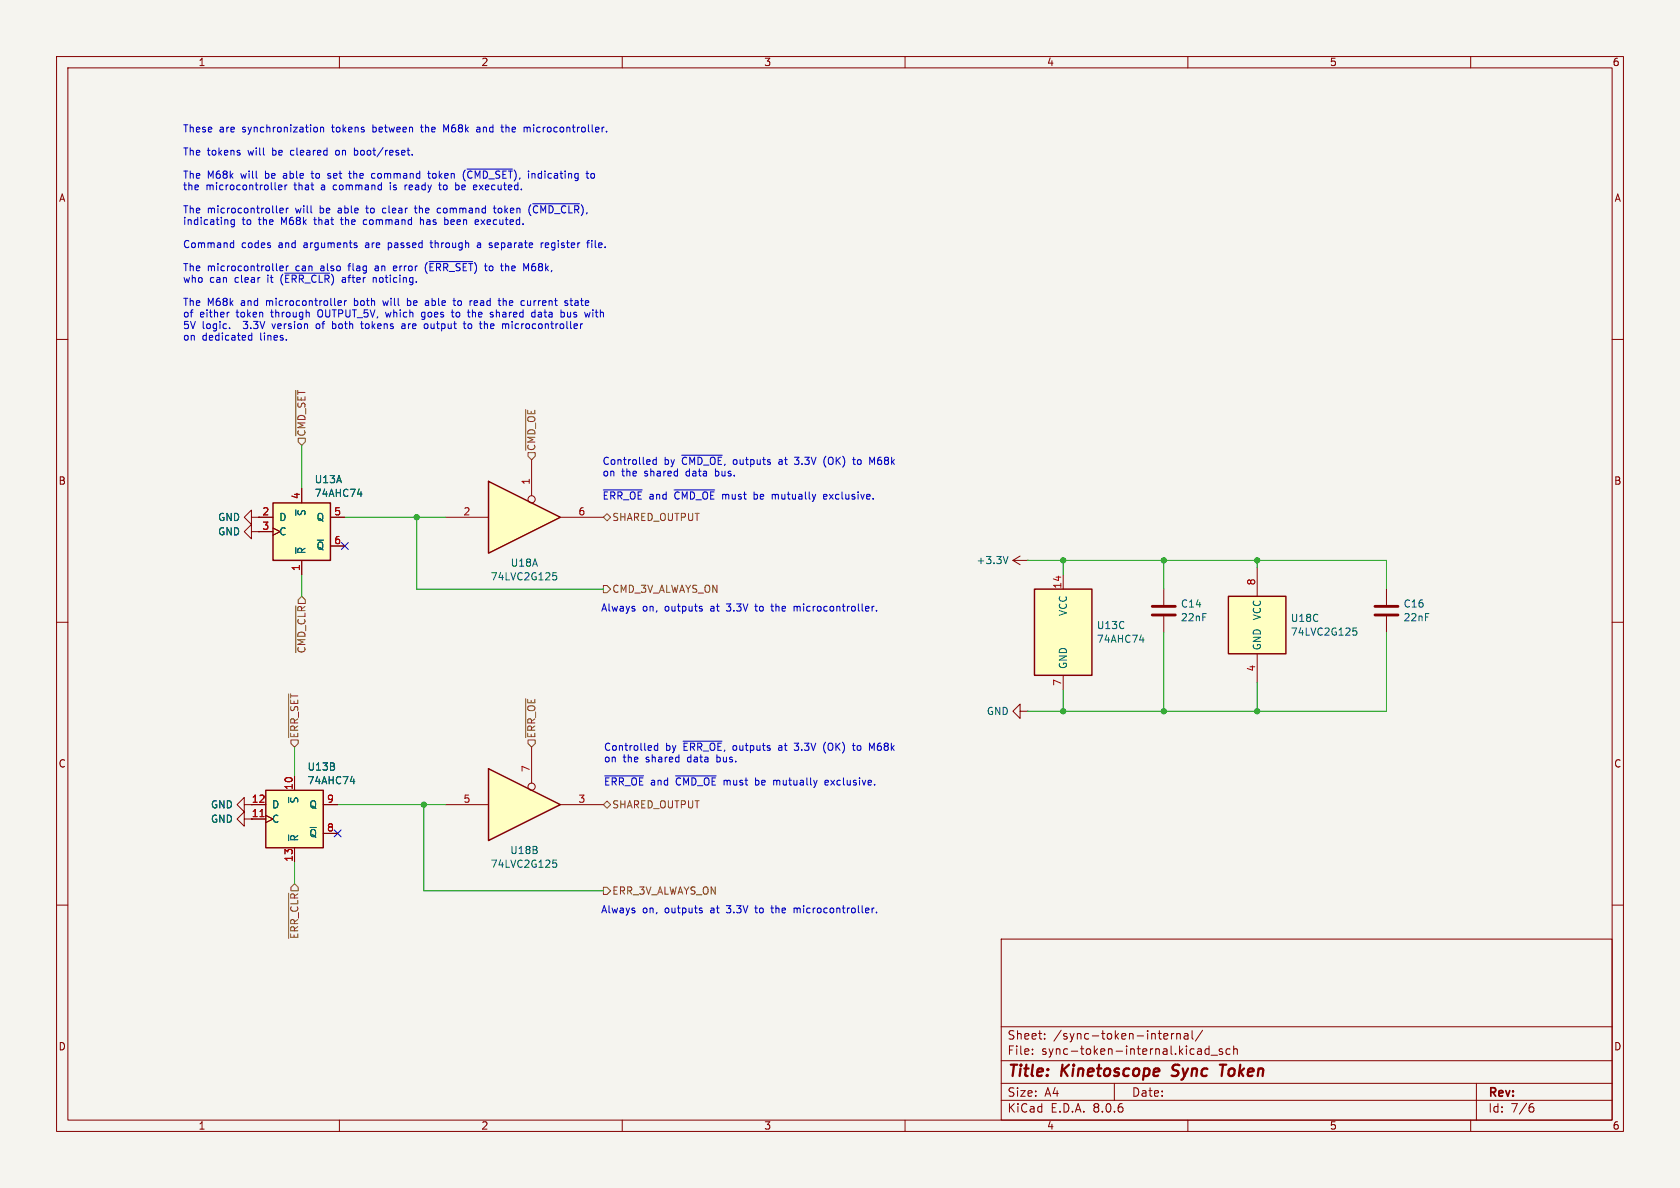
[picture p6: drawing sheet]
<svg xmlns="http://www.w3.org/2000/svg" width="297mm" height="210mm" viewBox="0 0 297 210" stroke-linecap="round" stroke-linejoin="round" font-family="sans-serif">
<path d="M0 0h297v210h-297z" fill="#f5f4ef" stroke="#f5f4ef" stroke-width=".18"/>
<g fill="none" stroke="#840000" stroke-width=".18">
<path d="M10 10h277v190h-277zM12 12h273v186h-273zM60 10v2M110 10v2M160 10v2M210 10v2M260 10v2M10 60h2M285 60h2M10 110h2M205.7 104.1v2.8M205.7 109v2.8"/>
<path d="M285 110h2M10 160h2M43.2 142.2v-1.2l-1.3 1.2 1.3 1.3v-1.3h1.2M285 160h2M177 166h108v32h-108zM60 198v2M110 198v2M160 198v2M177 194.5h108M177 191.5h108M177 187.5h108M177 181.5h108"/>
<path d="M182.5 186.3v.1M182.5 185.5v.1M184.7 183.6v.1M184.7 182.8v.1M197 191.5v3M205.7 183.5l.3 .2 .4-.1M205.7 182.9l.3-.2h.2l.3 .2v.2l-.8 .1M207.1 182.7v1M207.5 182.7l-.3 .1-.1 .2M208 182.8l.2-.1 .4 .1 .1 .9M208 182.7v1M209.4 182.8h.6v.9"/>
<path d="M210 198v2M210 183.1h-.5a.29 .29 0 0 0-.2 .3 .29 .29 0 0 0 .2 .3l.5-.1M210.7 182.2v1.3l.3 .2M212.2 185.4l.2 .2v.8M212.4 186.3l-.5 .1M212.4 185.8h-.5M212.6 182.1l-1.3 2M213.7 185.5l-.4-.1-.3 .3v.4l.2 .2h.5M213.7 184.9v1.5M214.1 186.5h1.1M216.1 185.5l-.4-.1-.2 .2 .1 .2 .5 .2v.3h-.6M217.5 185.5l-.5-.1-.3 .3v.4l.2 .2h.6"/>
<path d="M218.1 185.5l.2-.1 .4 .1v.9M218.1 184.9v1.5M260 198v2M261 191.5v6.5M270.6 195.7h.3l.3 .3-.1 .5-.5 .1M271 195.1l-.4 .1"/>
</g>
<path d="M207.1 190.1l.3 .1M207.4 188.4l-.1 .4 .1 .2M215.6 188.2h1.2M216.2 188.2l-.2 2" fill="none" stroke="#840000" stroke-width=".4"/>
<path d="M203.7 108.7h4.1M203.7 107.2h4.1" fill="none" stroke="#840000" stroke-width=".51"/>
<path d="M86.4 135.9l12.7 6.3-12.7 6.4z" fill="#ffffc2"/>
<path d="M86.4 135.9l12.7 6.3-12.7 6.4z" fill="none" stroke="#840000" stroke-width=".25"/>
<g fill="none" stroke="#840000" stroke-width=".18">
<path d="M245.1 104.1v2.8M245.1 109v2.8M94 132.1v6.3M78.7 142.2h7.7M99.1 142.2h7.6"/>
<circle cx="94" cy="139.1" r=".63"/>
</g>
<path d="M97.8 152h.6M97.9 152.5h.3l.2 .3v.4l-.5 .1" fill="none" stroke="#006464" stroke-width=".18"/>
<path d="M243.1 108.7h4M243.1 107.2h4" fill="none" stroke="#840000" stroke-width=".51"/>
<path d="M86.4 85.1l12.7 6.3-12.7 6.4z" fill="#ffffc2"/>
<path d="M86.4 85.1l12.7 6.3-12.7 6.4z" fill="none" stroke="#840000" stroke-width=".25"/>
<g fill="none" stroke="#840000" stroke-width=".18">
<path d="M78.7 91.4h7.7M94 81.3v6.3M99.1 91.4h7.6"/>
<circle cx="94" cy="88.3" r=".63"/>
</g>
<path d="M97.8 101.2h.6M97.9 101.7h.3l.2 .3-.1 .5h-.4" fill="none" stroke="#006464" stroke-width=".18"/>
<path d="M217.2 105.4h10.1v10.2h-10.1z" fill="#ffffc2"/>
<path d="M217.2 105.4h10.1v10.2h-10.1z" fill="none" stroke="#840000" stroke-width=".25"/>
<path d="M222.2 100.3v5.1M222.2 115.6v5.1M43.2 144.8v-1.3l-1.3 1.3 1.3 1.3v-1.3h1.2" fill="none" stroke="#840000" stroke-width=".18"/>
<path d="M239.2 111h.6M239.3 111.5h.3l.3 .2-.1 .5-.5 .1" fill="none" stroke="#006464" stroke-width=".18"/>
<path d="M47 139.7h10.1v10.2h-10.1z" fill="#ffffc2"/>
<path d="M47 139.7h10.1v10.2h-10.1z" fill="none" stroke="#840000" stroke-width=".25"/>
<path d="M52.1 137.2v2.5M44.4 144.8h2.6M44.4 142.2h2.6M47 144.1l1.3 .7-1.3 .6M52.1 149.9v2.5M57.1 142.2h2.6M57.1 147.3h2.6" fill="none" stroke="#840000" stroke-width=".18"/>
<path d="M46 144.4h.7" fill="none" stroke="#a90000" stroke-width=".18"/>
<path d="M61.9 138.1h.8M62.5 137.7v.9M51 147.6v1" fill="none" stroke="#006464" stroke-width=".18"/>
<path d="M182.9 104.1h10.1v15.3h-10.1z" fill="#ffffc2"/>
<path d="M182.9 104.1h10.1v15.3h-10.1z" fill="none" stroke="#840000" stroke-width=".25"/>
<path d="M179.1 99.1l1.2 .7M179.1 99.1h2.5M180.3 98.3l-1.2 .8M181.6 99.1h.1M188 101.6v2.5M188 119.4v2.5M180.3 125.7v-1.2l-1.2 1.2 1.2 1.3v-1.3h1.3M181.6 125.7h.1" fill="none" stroke="#840000" stroke-width=".18"/>
<path d="M178.2 98.4l-.4 1.2M201.5 113.1h.8M202.1 112.7v.9" fill="none" stroke="#006464" stroke-width=".18"/>
<path d="M48.3 88.9h10.1v10.2h-10.1z" fill="#ffffc2"/>
<path d="M48.3 88.9h10.1v10.2h-10.1z" fill="none" stroke="#840000" stroke-width=".25"/>
<g fill="none" stroke="#840000" stroke-width=".18">
<path d="M44.4 91.4v-1.2l-1.2 1.2 1.2 1.3v-1.3h3.9M44.4 94v-1.3l-1.2 1.3 1.2 1.3v-1.3h1.3M45.7 94h.1M45.7 94h2.6M48.3 93.3l1.2 .7-1.2 .6M53.3 86.4v2.5M53.3 99.1v2.5M58.4 91.4h2.6M58.4 96.5h2.6M52.1 137.2v2.5M44.4 144.8h2.6M44.4 142.2h2.6"/>
<path d="M47 144.1l1.3 .7-1.3 .6M52.1 149.9v2.5M57.1 142.2h2.6M57.1 147.3h2.6"/>
</g>
<path d="M52.3 96.8v1M63.2 87.3h.8M63.8 86.9v.9M61.9 138.1h.8M62.5 137.7v.9M51 147.6v1" fill="none" stroke="#006464" stroke-width=".18"/>
<g fill="none" stroke="#725600" stroke-width=".18">
<path d="M52.3 69v8.1M52.7 77.5h1.3v.6l-.7 .6-.6-.6zM92.9 72.4v7.2M93.3 80h1.3v.6l-.6 .7-.7-.7zM106.7 91.4l.6-.6 .6 .6-.6 .7zM52.3 107.1v8.3M106.7 103.5h.6l.6 .6-.6 .7h-.6zM51 122.7v7.7M51.4 130.8h1.3v.6l-.6 .7-.7-.7zM92.9 123.5v6.9M93.3 130.8h1.3v.6l-.6 .7-.7-.7zM51 157.9v8"/>
<path d="M106.7 156.8h.6l.6 .7-.6 .6h-.6zM107.3 141.6l.6 .6-.6 .7-.6-.7z"/>
</g>
<g fill="none" stroke="#0000c2" stroke-width=".18">
<path d="M40.2 38.9l.1 .8M41.4 38.8v1.1l-.2 .2-.3-.1M41.4 38.9l-.3-.1-.3 .3 .1 .5h.5M42.4 27.1v.3M48.6 32.3v1.1l.2 .2M48.9 36.4v1.1l.1 .1M49.2 33.1l.6-.1v-.2l-.4-.1-.2 .2 .1 .6h.5M49.5 37.2l.6-.1-.1-.2-.3-.1-.2 .2v.6h.5M50.4 32.7v.9M50.6 36.8v.8M50.7 32.7l-.3 .2M51 36.8l-.4 .2"/>
<path d="M55 30.7h.5M55.2 30.2v1.2M55.7 22.5h.3l.1 .2v.5l-.4 .1M56.7 22.6l.2-.1h.3v.8M56.7 22.5v.8M57.9 31.4l.4 .1M58.3 30.7l-.4 .1 .1 .2 .3 .1M59.5 26.6l-.2 .2 .2 .6M60.2 38.8h.5M60.4 38.4v1.2M61.6 30.7h.5M61.8 30.2v1.1l.3 .2"/>
<path d="M62.7 26.1v1.3M62.7 27.4h.3M63 26.6h-.3M64.7 36.8h.4M64.7 38.8l-.4 .1-.1 .2 .1 .5 .4 .1M64.8 36.4l.1 1.2M65.8 30.7h.5M65.8 31.4h.5M68.1 36.8h-.2l-.3 .2 .1 .5 .4 .1M69 32.7v.9M71.6 32.7v.9M72 32.7l-.4 .2"/>
<path d="M72 26.6h.5M72.2 27.4h.3M72.9 27.3v.1M73.2 36.8h.5M73.4 36.4v1.1l.3 .1M74.3 39l.4-.2 .2 .2M74.3 38.4v1.3M74.3 22.5h.5M74.5 22.1l.1 1.2M75.6 30.7h.5M75.8 30.2v1.1l.3 .2M76.7 30.7l-.3 .2v.4l.3 .2"/>
<path d="M77.4 37.6h.5M77.4 36.9h.5M77.5 32.7h.5M77.7 32.3v1.1l.3 .2M78.7 38.8l.4 .1 .1 .2v.5l-.5 .1M78.9 23l-.5-.9v1.2M80.7 32.7h.2l.3 .2-.1 .5-.4 .2M82 31.6l.3 .4M82.3 30.1l-.3 .3M82.6 29.9h8M83.1 30.2a.68 .68 0 0 0-.4 .7 .68 .68 0 0 0 .4 .6M84.2 38.8l.3 .1 .1 .2-.6 .2"/>
<path d="M84.2 32.8l.1 .2-.6 .1M84.3 22.5h.5M84.5 39.6l-.3 .1M84.9 22.8h-.5l-.2 .2 .2 .3h.5M87.2 36.8h.5M87.4 36.4v1.1l.3 .1M88.3 36.8l-.2 .2v.4l.2 .2M88.5 22.5h.5M88.8 23.3h.2M92.8 22.5l.4 .2M93.2 22.7v.6M93.6 37.8l.3 .3"/>
<path d="M93.7 22.5h-.3l-.2 .2M93.9 36.2l-.3 .4M94.2 36h8.2M94.7 36.4a.68 .68 0 0 0-.4 .6 .68 .68 0 0 0 .4 .6M103.6 30.7h.5M103.8 30.2v1.1l.3 .2M104.6 30.7h.3l.2 .2v.4l-.2 .2-.3-.1-.2-.1zM106.8 22.5h-.2M107.2 23.2v.1M40.5 55.2l-.2 .1M40.6 58v.1M40.8 43.7h.5"/>
<path d="M40.8 43h.5M41.3 42.5v1.3M43.9 59.9l.3 .2h.3M44.5 58.9v1.2M44.5 59.3h-.3l-.3 .2M48.9 46.6v1.1l.1 .2M49.5 47.4l.6-.1-.1-.2-.3-.1-.2 .2v.6h.5M50.3 48.3h8M50.6 47v.9M51 47l-.4 .3M56 57.3l-.1 .2 .1 .5M58.8 56.8v1.3"/>
<path d="M58.8 58l.3 .1M59.1 57.2l-.3 .1M59.8 53.6l.6-.1-.1-.3h-.4l-.1 .1v.6h.5M60.9 53.2v.8M61.3 53.2l-.4 .2M62.8 43.4h.3v.2l-.1 .2h-.3M62.8 42.9l.3 .1M63.7 57.2h.5M63.9 56.8v1.1l.3 .2M66 49.1v.8M66.3 49.1l-.3 .1M66.5 47l-.2 .1"/>
<path d="M66.5 47.4l-.2 .2 .2 .3M67.7 53.2l.2 .8M68.2 55.2l.2 .8M68.6 42.9v1.3M68.6 43.7l.2 .1M68.8 42.9l-.2 .1M70 47h-.3l-.1 .2v.6l.4 .1M70.2 47.3l-.6 .1M71.1 57.3h.4l.1 .8M71.6 57.5l-.4 .1-.2 .2 .2 .3 .4-.1M72 53.9l.4 .1M72 52.7v1.3"/>
<path d="M72.4 53.2h-.4M74.6 56.4l.3 .1M75 55.2l-.4 .1-.1 .1 .1 .5 .4 .1M75.4 53.2h.3M75.5 46.4a1.46 1.46 0 0 0 0 1.9M75.5 57.3l.2 .5-.2 .2-.3 .1M75.8 53.9l-.4 .1M75.8 53.5h-.4M75.8 46.2h7.8M76 42.9h.5M76.2 42.5v1.1l.3 .2M79.8 55.2h.5"/>
<path d="M80 54.8v1.1l.3 .1M80.1 53.2h.5M80.3 52.7v1.1l.3 .2M81.9 57.2h.5M82.1 56.8v1.1l.3 .2M82.6 55.2h.5M83 56h.1M83.2 57.2l-.3 .1-.2 .2 .1 .5 .4 .1M84.2 53.2h-.2l-.2 .1 .1 .6 .3 .1M84.4 43h.5M84.4 53.5l-.6 .1M85 43.2l-.5 .1-.1 .2 .1 .3 .5-.1"/>
<path d="M85.7 57.3l.3-.1 .2 .2M86.8 55.2l.3 .1M86.8 55.6l.3 .1 .1 .2-.2 .1h-.2M87 43.4v.3M89 52.7v1.3M89.3 53.2l-.3 .1M89.4 46.6v1.3M89.6 47l-.2 .1M89.7 57.2l.2 .2v.7M93 47.5l.4-.9v1.3M93.3 53.2v.6l.3 .2M94 55.9l.2 .1h.4"/>
<path d="M94.6 55.3l-.4-.1-.2 .1M94.6 54.8v1.2M95.7 42.9v.9M96 42.9l-.3 .3M96.8 42.9h-.2l-.2 .2 .1 .6 .3 .1M97 43.2l-.6 .2M99.7 55.3l.1 .1-.1 .6M100 53.6h.3l.1 .2-.2 .2h-.2M100 53.2h.3M100.3 55.2v.7l.2 .1M100.8 53.2h.4M100.9 52.7v1.1l.3 .2"/>
<path d="M103.7 42.9h.5M104.2 42.5l-.3 .2v1.1M104.6 42.5v.1M104.6 42.9v.9M104.8 55.2v.8M106.7 86.6h6.8M116 80.8v1.3M116 81.3h-.3l-.3 .2 .1 .5h.5M119.2 86.6h7.2M120.5 80.5h7.2M136.5 87.4v.8M136.7 87.4l-.2 .1"/>
<path d="M140.5 80.8h.7M140.5 82l.1 .1M146 87.4h-.2l-.2 .2 .1 .6h.3M146 80.6a1.46 1.46 0 0 0 0 2M146.2 87.7l-.6 .1M150.7 81.3h.5M150.9 80.8v1.1l.3 .2M153.8 80.8l.4 .9 .4-.9M124 107.6l.2 .2-.2 .2M124 107.2h.1M133.4 107.2h.5M133.6 106.8l.1 1.2"/>
<path d="M136.3 107.2h.5M136.4 106.8v1l.4 .2M140.4 107.3l.3-.1 .2 .2M140.4 107.2v.8M154.2 107.2v.8M154.5 107.2l-.3 .2M155 107.9v.1M106.9 137.2h6.9M116.3 131.4v1.2M116.3 131.9l-.4-.1-.2 .2 .1 .6h.5M119.4 137.2h7.2M120.8 131h6.8"/>
<path d="M136.8 137.9v.9M137 137.9l-.2 .2M140.4 131.4h.8M140.4 132.5l.2 .1M146 131.2a1.46 1.46 0 0 0 0 1.9M146.3 137.9h-.3l-.2 .2 .1 .6 .4 .1M146.5 138.2l-.7 .2M150.7 131.8h.5M150.9 131.4v1.1l.3 .1M153.7 131.4l.4 .9 .5-.9M124 160.9l.2 .2-.2 .3M124 160.5l.1 .1"/>
<path d="M133.4 160.5h.5M133.6 160.1l.1 1.2M136.3 160.5h.5M136.4 160.1v1.1l.4 .2M140.4 160.5v.9M140.4 160.6l.3-.1 .2 .2M154.2 160.5v.9M154.5 160.5l-.3 .3M155 161.2v.2"/>
</g>
<g fill="none" stroke="#009600" stroke-width=".18">
<path d="M53.3 78.7v7.7M61 91.4h17.7M73.7 91.4v12.7h33M181.6 99.1h63.5v5M188 99.1v2.5M205.7 99.1v5M222.2 99.1v1.2M53.3 101.6v3.8M205.7 111.8v13.9M245.1 111.8v13.9h-63.5M52.1 132.1v5.1M188 121.9v3.8"/>
<path d="M222.2 120.7v5M52.1 152.4v3.8M59.7 142.2h19M74.9 142.2v15.3h31.8"/>
</g>
<path d="M60.4 95.9l1.2 1.2M61.6 95.9l-1.2 1.2M59.1 146.7l1.2 1.2M60.3 146.7l-1.2 1.2" fill="none" stroke="#000084" stroke-width=".18"/>
<path d="M46 144.4h.7" fill="none" stroke="#a90000" stroke-width=".18"/>
<g fill="#009600" stroke="#009600" stroke-width=".18">
<circle cx="205.7" cy="125.7" r=".46"/>
<circle cx="188" cy="125.7" r=".46"/>
<circle cx="188" cy="99.1" r=".46"/>
<circle cx="222.2" cy="125.7" r=".46"/>
<circle cx="205.7" cy="99.1" r=".46"/>
<circle cx="222.2" cy="99.1" r=".46"/>
<circle cx="74.9" cy="142.2" r=".46"/>
<circle cx="73.7" cy="91.4" r=".46"/>
</g>
<g font-size="2.8" fill="#840000">
<text x="178" y="190.9">Title:</text>
<text x="187.7" y="190.9">Kinetoscope</text>
<text x="208.1" y="190.9">Sync</text>
<text x="217.4" y="190.9">Token</text>
</g>
<g font-size="2.1" fill="#840000">
<text x="178" y="184">Sheet:</text>
<text x="186.2" y="184">/sync-token-internal/</text>
<text x="178" y="186.7">File:</text>
<text x="184.1" y="186.7">sync-token-internal.kicad_sch</text>
<text x="178" y="196.9">KiCad</text>
<text x="178" y="194.1">Size:</text>
<text x="184.7" y="194.1">A4</text>
<text x="185.7" y="196.9">E.D.A.</text>
<text x="193.3" y="196.9">8.0.6</text>
<text x="200" y="194.1">Date:</text>
<text x="263" y="194.3">Rev:</text>
<text x="263" y="196.9">Id:</text>
<text x="267.1" y="196.9">7/6</text>
</g>
<g font-size="1.8" fill="#840000">
<text x="35" y="11.9">1</text>
<text x="85" y="11.9">2</text>
<text x="135" y="11.9">3</text>
<text x="185" y="11.9">4</text>
<text x="235" y="11.9">5</text>
<text x="285" y="11.9">6</text>
<text x="10.3" y="35.9">A</text>
<text x="285.3" y="35.9">A</text>
<text x="10.3" y="85.9">B</text>
<text x="285.3" y="85.9">B</text>
<text x="46.3" y="91.2">2</text>
<text x="10.3" y="135.9">C</text>
<text x="285.3" y="135.9">C</text>
<text x="44.4" y="142">12</text>
<text x="10.3" y="185.9">D</text>
<text x="285.3" y="185.9">D</text>
<text x="35" y="199.9">1</text>
<text x="85" y="199.9">2</text>
<text x="135" y="199.9">3</text>
<text x="185" y="199.9">4</text>
<text x="235" y="199.9">5</text>
<text x="285" y="199.9">6</text>
</g>
<g font-size="1.8" fill="#0000c2">
<text x="32.3" y="23.6">These</text>
<text x="38.8" y="23.6">are</text>
<text x="42.9" y="23.6">synchronization</text>
<text x="59" y="23.6">tokens</text>
<text x="66.3" y="23.6">between</text>
<text x="75.1" y="23.6">the</text>
<text x="79.3" y="23.6">M68k</text>
<text x="85.3" y="23.6">and</text>
<text x="89.9" y="23.6">the</text>
<text x="94.1" y="23.6">microcontroller.</text>
<text x="32.3" y="27.7">The</text>
<text x="36.6" y="27.7">tokens</text>
<text x="44" y="27.7">will</text>
<text x="48.4" y="27.7">be</text>
<text x="51.8" y="27.7">cleared</text>
<text x="60" y="27.7">on</text>
<text x="63.5" y="27.7">boot/reset.</text>
<text x="32.3" y="31.8">The</text>
<text x="32.3" y="33.8">the</text>
<text x="36.4" y="33.8">microcontroller</text>
<text x="36.6" y="31.8">M68k</text>
<text x="42.7" y="31.8">will</text>
<text x="47.1" y="31.8">be</text>
<text x="50.5" y="31.8">able</text>
<text x="52.1" y="33.8">that</text>
<text x="55.8" y="31.8">to</text>
<text x="57.1" y="33.8">a</text>
<text x="58.8" y="31.8">set</text>
<text x="59.4" y="33.8">command</text>
<text x="62.8" y="31.8">the</text>
<text x="67" y="31.8">command</text>
<text x="69.6" y="33.8">is</text>
<text x="72.4" y="33.8">ready</text>
<text x="77.2" y="31.8">token</text>
<text x="78.7" y="33.8">to</text>
<text x="81.8" y="33.8">be</text>
<text x="83.5" y="31.8">(~{CMD_SET}),indicating</text>
<text x="85.2" y="33.8">executed.</text>
<text x="32.3" y="37.9">The</text>
<text x="32.3" y="40">indicating</text>
<text x="36.6" y="37.9">microcontroller</text>
<text x="42.8" y="40">to</text>
<text x="45.8" y="40">the</text>
<text x="50" y="40">M68k</text>
<text x="52.4" y="37.9">will</text>
<text x="56.1" y="40">that</text>
<text x="56.8" y="37.9">be</text>
<text x="60.2" y="37.9">able</text>
<text x="61" y="40">the</text>
<text x="65.1" y="40">command</text>
<text x="65.4" y="37.9">to</text>
<text x="68.5" y="37.9">clear</text>
<text x="74.4" y="37.9">the</text>
<text x="75.3" y="40">has</text>
<text x="78.6" y="37.9">command</text>
<text x="79.8" y="40">been</text>
<text x="85.5" y="40">executed.</text>
<text x="88.8" y="37.9">token</text>
<text x="95.1" y="37.9">(~{CMD_CLR}),</text>
<text x="32.3" y="44.1">Command</text>
<text x="42.7" y="44.1">codes</text>
<text x="49.4" y="44.1">and</text>
<text x="54" y="44.1">arguments</text>
<text x="65.1" y="44.1">are</text>
<text x="69.3" y="44.1">passed</text>
<text x="77" y="44.1">through</text>
<text x="85.4" y="44.1">a</text>
<text x="87.8" y="44.1">separate</text>
<text x="97.1" y="44.1">register</text>
<text x="105.5" y="44.1">file.</text>
<text x="32.3" y="48.1">The</text>
<text x="32.3" y="50.2">who</text>
<text x="36.6" y="48.1">microcontroller</text>
<text x="37.1" y="50.2">can</text>
<text x="41.6" y="50.2">clear</text>
<text x="47.6" y="50.2">it</text>
<text x="50.1" y="50.2">(~{ERR_CLR})after</text>
<text x="52.4" y="48.1">can</text>
<text x="56.9" y="48.1">also</text>
<text x="62.1" y="48.1">flag</text>
<text x="66.8" y="50.2">noticing.</text>
<text x="67" y="48.1">an</text>
<text x="70.4" y="48.1">error</text>
<text x="76.2" y="48.1">(~{ERR_SET})to</text>
<text x="90.1" y="48.1">the</text>
<text x="94.2" y="48.1">M68k,</text>
<text x="32.3" y="54.3">The</text>
<text x="32.3" y="56.3">of</text>
<text x="32.3" y="58.4">5V</text>
<text x="35.3" y="56.3">either</text>
<text x="35.7" y="58.4">logic.</text>
<text x="36.6" y="54.3">M68k</text>
<text x="41.9" y="56.3">token</text>
<text x="42.7" y="54.3">and</text>
<text x="43.3" y="58.4">3.3V</text>
<text x="47.3" y="54.3">microcontroller</text>
<text x="48.2" y="56.3">through</text>
<text x="48.6" y="58.4">version</text>
<text x="56.6" y="58.4">of</text>
<text x="56.7" y="56.3">OUTPUT_5V,</text>
<text x="59.6" y="58.4">both</text>
<text x="63.1" y="54.3">both</text>
<text x="64.9" y="58.4">tokens</text>
<text x="68.4" y="54.3">will</text>
<text x="68.9" y="56.3">which</text>
<text x="72.3" y="58.4">are</text>
<text x="72.8" y="54.3">be</text>
<text x="75.4" y="56.3">goes</text>
<text x="76.3" y="54.3">able</text>
<text x="76.5" y="58.4">output</text>
<text x="81" y="56.3">to</text>
<text x="81.5" y="54.3">to</text>
<text x="83.7" y="58.4">to</text>
<text x="84" y="56.3">the</text>
<text x="84.5" y="54.3">read</text>
<text x="86.7" y="58.4">the</text>
<text x="88.2" y="56.3">shared</text>
<text x="89.9" y="54.3">the</text>
<text x="90.9" y="58.4">microcontroller</text>
<text x="94" y="54.3">current</text>
<text x="95.7" y="56.3">data</text>
<text x="101" y="56.3">bus</text>
<text x="101.9" y="54.3">state</text>
<text x="105.5" y="56.3">with</text>
<text x="32.3" y="60.4">on</text>
<text x="35.7" y="60.4">dedicated</text>
<text x="46.1" y="60.4">lines.</text>
<text x="106.4" y="82.4">Controlled</text>
<text x="117.4" y="82.4">by</text>
<text x="120.7" y="82.4">~{CMD_OE},</text>
<text x="129.9" y="82.4">outputs</text>
<text x="138.1" y="82.4">at</text>
<text x="141.2" y="82.4">3.3V</text>
<text x="146.5" y="82.4">(OK)</text>
<text x="151.9" y="82.4">to</text>
<text x="155" y="82.4">M68k</text>
<text x="106.4" y="84.4">on</text>
<text x="106.4" y="88.5">~{ERR_OE}</text>
<text x="109.9" y="84.4">the</text>
<text x="114" y="84.4">shared</text>
<text x="114.7" y="88.5">and</text>
<text x="119.4" y="88.5">~{CMD_OE}</text>
<text x="121.5" y="84.4">data</text>
<text x="126.9" y="84.4">bus.</text>
<text x="128" y="88.5">must</text>
<text x="133.7" y="88.5">be</text>
<text x="137.1" y="88.5">mutually</text>
<text x="146.5" y="88.5">exclusive.</text>
<text x="106.2" y="108.3">Always</text>
<text x="113.6" y="108.3">on,</text>
<text x="117.6" y="108.3">outputs</text>
<text x="125.9" y="108.3">at</text>
<text x="128.9" y="108.3">3.3V</text>
<text x="134.2" y="108.3">to</text>
<text x="137.3" y="108.3">the</text>
<text x="141.4" y="108.3">microcontroller.</text>
<text x="106.7" y="132.9">Controlled</text>
<text x="106.7" y="135">on</text>
<text x="110.1" y="135">the</text>
<text x="114.3" y="135">shared</text>
<text x="117.6" y="132.9">by</text>
<text x="120.9" y="132.9">~{ERR_OE},</text>
<text x="121.8" y="135">data</text>
<text x="127.1" y="135">bus.</text>
<text x="129.8" y="132.9">outputs</text>
<text x="138.1" y="132.9">at</text>
<text x="141.1" y="132.9">3.3V</text>
<text x="146.4" y="132.9">(OK)</text>
<text x="151.9" y="132.9">to</text>
<text x="154.9" y="132.9">M68k</text>
<text x="106.7" y="139.1">~{ERR_OE}</text>
<text x="115" y="139.1">and</text>
<text x="119.6" y="139.1">~{CMD_OE}</text>
<text x="128.2" y="139.1">must</text>
<text x="134" y="139.1">be</text>
<text x="137.4" y="139.1">mutually</text>
<text x="146.7" y="139.1">exclusive.</text>
<text x="106.2" y="161.6">Always</text>
<text x="113.6" y="161.6">on,</text>
<text x="117.6" y="161.6">outputs</text>
<text x="125.9" y="161.6">at</text>
<text x="128.9" y="161.6">3.3V</text>
<text x="134.2" y="161.6">to</text>
<text x="137.3" y="161.6">the</text>
<text x="141.4" y="161.6">microcontroller.</text>
</g>
<g font-size="1.8" fill="#725600">
<text x="54.2" y="77.3" transform="rotate(-90 54.2 77.3)">~{CMD_SET}</text>
<text x="94.8" y="79.8" transform="rotate(-90 94.8 79.8)">~{CMD_OE}</text>
<text x="108.1" y="92.3">SHARED_OUTPUT</text>
<text x="108.1" y="105">CMD_3V_ALWAYS_ON</text>
<text x="54.2" y="115.6" transform="rotate(-90 54.2 115.6)">~{CMD_CLR}</text>
<text x="52.9" y="130.6" transform="rotate(-90 52.9 130.6)">~{ERR_SET}</text>
<text x="94.8" y="130.6" transform="rotate(-90 94.8 130.6)">~{ERR_OE}</text>
<text x="108.1" y="143.1">SHARED_OUTPUT</text>
<text x="108.1" y="158.3">ERR_3V_ALWAYS_ON</text>
<text x="52.9" y="166.1" transform="rotate(-90 52.9 166.1)">~{ERR_CLR}</text>
</g>
<g font-size="1.8" fill="#a90000">
<text x="53.1" y="88.3" transform="rotate(-90 53.1 88.3)">4</text>
<text x="93.7" y="85.8" transform="rotate(-90 93.7 85.8)">1</text>
<text x="46.3" y="93.7">3</text>
<text x="59" y="91.2">5</text>
<text x="81.8" y="91.2">2</text>
<text x="102.2" y="91.2">6</text>
<text x="53.1" y="101" transform="rotate(-90 53.1 101)">1</text>
<text x="59" y="96.3">6</text>
<text x="187.7" y="104.2" transform="rotate(-90 187.7 104.2)">14</text>
<text x="222" y="103.6" transform="rotate(-90 222 103.6)">8</text>
<text x="222" y="118.8" transform="rotate(-90 222 118.8)">4</text>
<text x="187.7" y="121.4" transform="rotate(-90 187.7 121.4)">7</text>
<text x="93.7" y="136.6" transform="rotate(-90 93.7 136.6)">7</text>
<text x="51.8" y="139.7" transform="rotate(-90 51.8 139.7)">10</text>
<text x="57.7" y="142">9</text>
<text x="81.8" y="142">5</text>
<text x="102.2" y="142">3</text>
<text x="44.4" y="144.5">11</text>
<text x="57.7" y="147.1">8</text>
<text x="51.8" y="152.4" transform="rotate(-90 51.8 152.4)">13</text>
</g>
<g font-size="1.8" fill="#006464">
<text x="55.5" y="85.6">U13A</text>
<text x="55.5" y="88">74AHC74</text>
<text x="38.5" y="92.3">GND</text>
<text x="38.5" y="94.8">GND</text>
<text x="49.3" y="92.3">D</text>
<text x="49.3" y="94.8">C</text>
<text x="54.2" y="91.3" transform="rotate(-90 54.2 91.3)">~{S}</text>
<text x="55.9" y="92.3">Q</text>
<text x="54.2" y="98" transform="rotate(-90 54.2 98)">~{R}</text>
<text x="55.9" y="97.4">~{Q}</text>
<text x="90.2" y="100.4">U18A</text>
<text x="172.5" y="99.9">+3.3V</text>
<text x="86.7" y="102.8">74LVC2G125</text>
<text x="208.7" y="107.6">C14</text>
<text x="248" y="107.6">C16</text>
<text x="188.8" y="109" transform="rotate(-90 188.8 109)">VCC</text>
<text x="193.8" y="111.4">U13C</text>
<text x="193.8" y="113.8">74AHC74</text>
<text x="208.7" y="110">22nF</text>
<text x="223.1" y="109.7" transform="rotate(-90 223.1 109.7)">VCC</text>
<text x="228.1" y="110.1">U18C</text>
<text x="228.1" y="112.6">74LVC2G125</text>
<text x="248" y="110">22nF</text>
<text x="188.8" y="118.4" transform="rotate(-90 188.8 118.4)">GND</text>
<text x="223.1" y="115.1" transform="rotate(-90 223.1 115.1)">GND</text>
<text x="174.4" y="126.6">GND</text>
<text x="54.3" y="136.4">U13B</text>
<text x="37.2" y="143.1">GND</text>
<text x="48" y="143.1">D</text>
<text x="52.9" y="142.1" transform="rotate(-90 52.9 142.1)">~{S}</text>
<text x="54.3" y="138.8">74AHC74</text>
<text x="54.6" y="143.1">Q</text>
<text x="37.2" y="145.6">GND</text>
<text x="48" y="145.6">C</text>
<text x="52.9" y="148.8" transform="rotate(-90 52.9 148.8)">~{R}</text>
<text x="54.6" y="148.2">~{Q}</text>
<text x="86.7" y="153.6">74LVC2G125</text>
<text x="90.1" y="151.2">U18B</text>
</g>
</svg>
